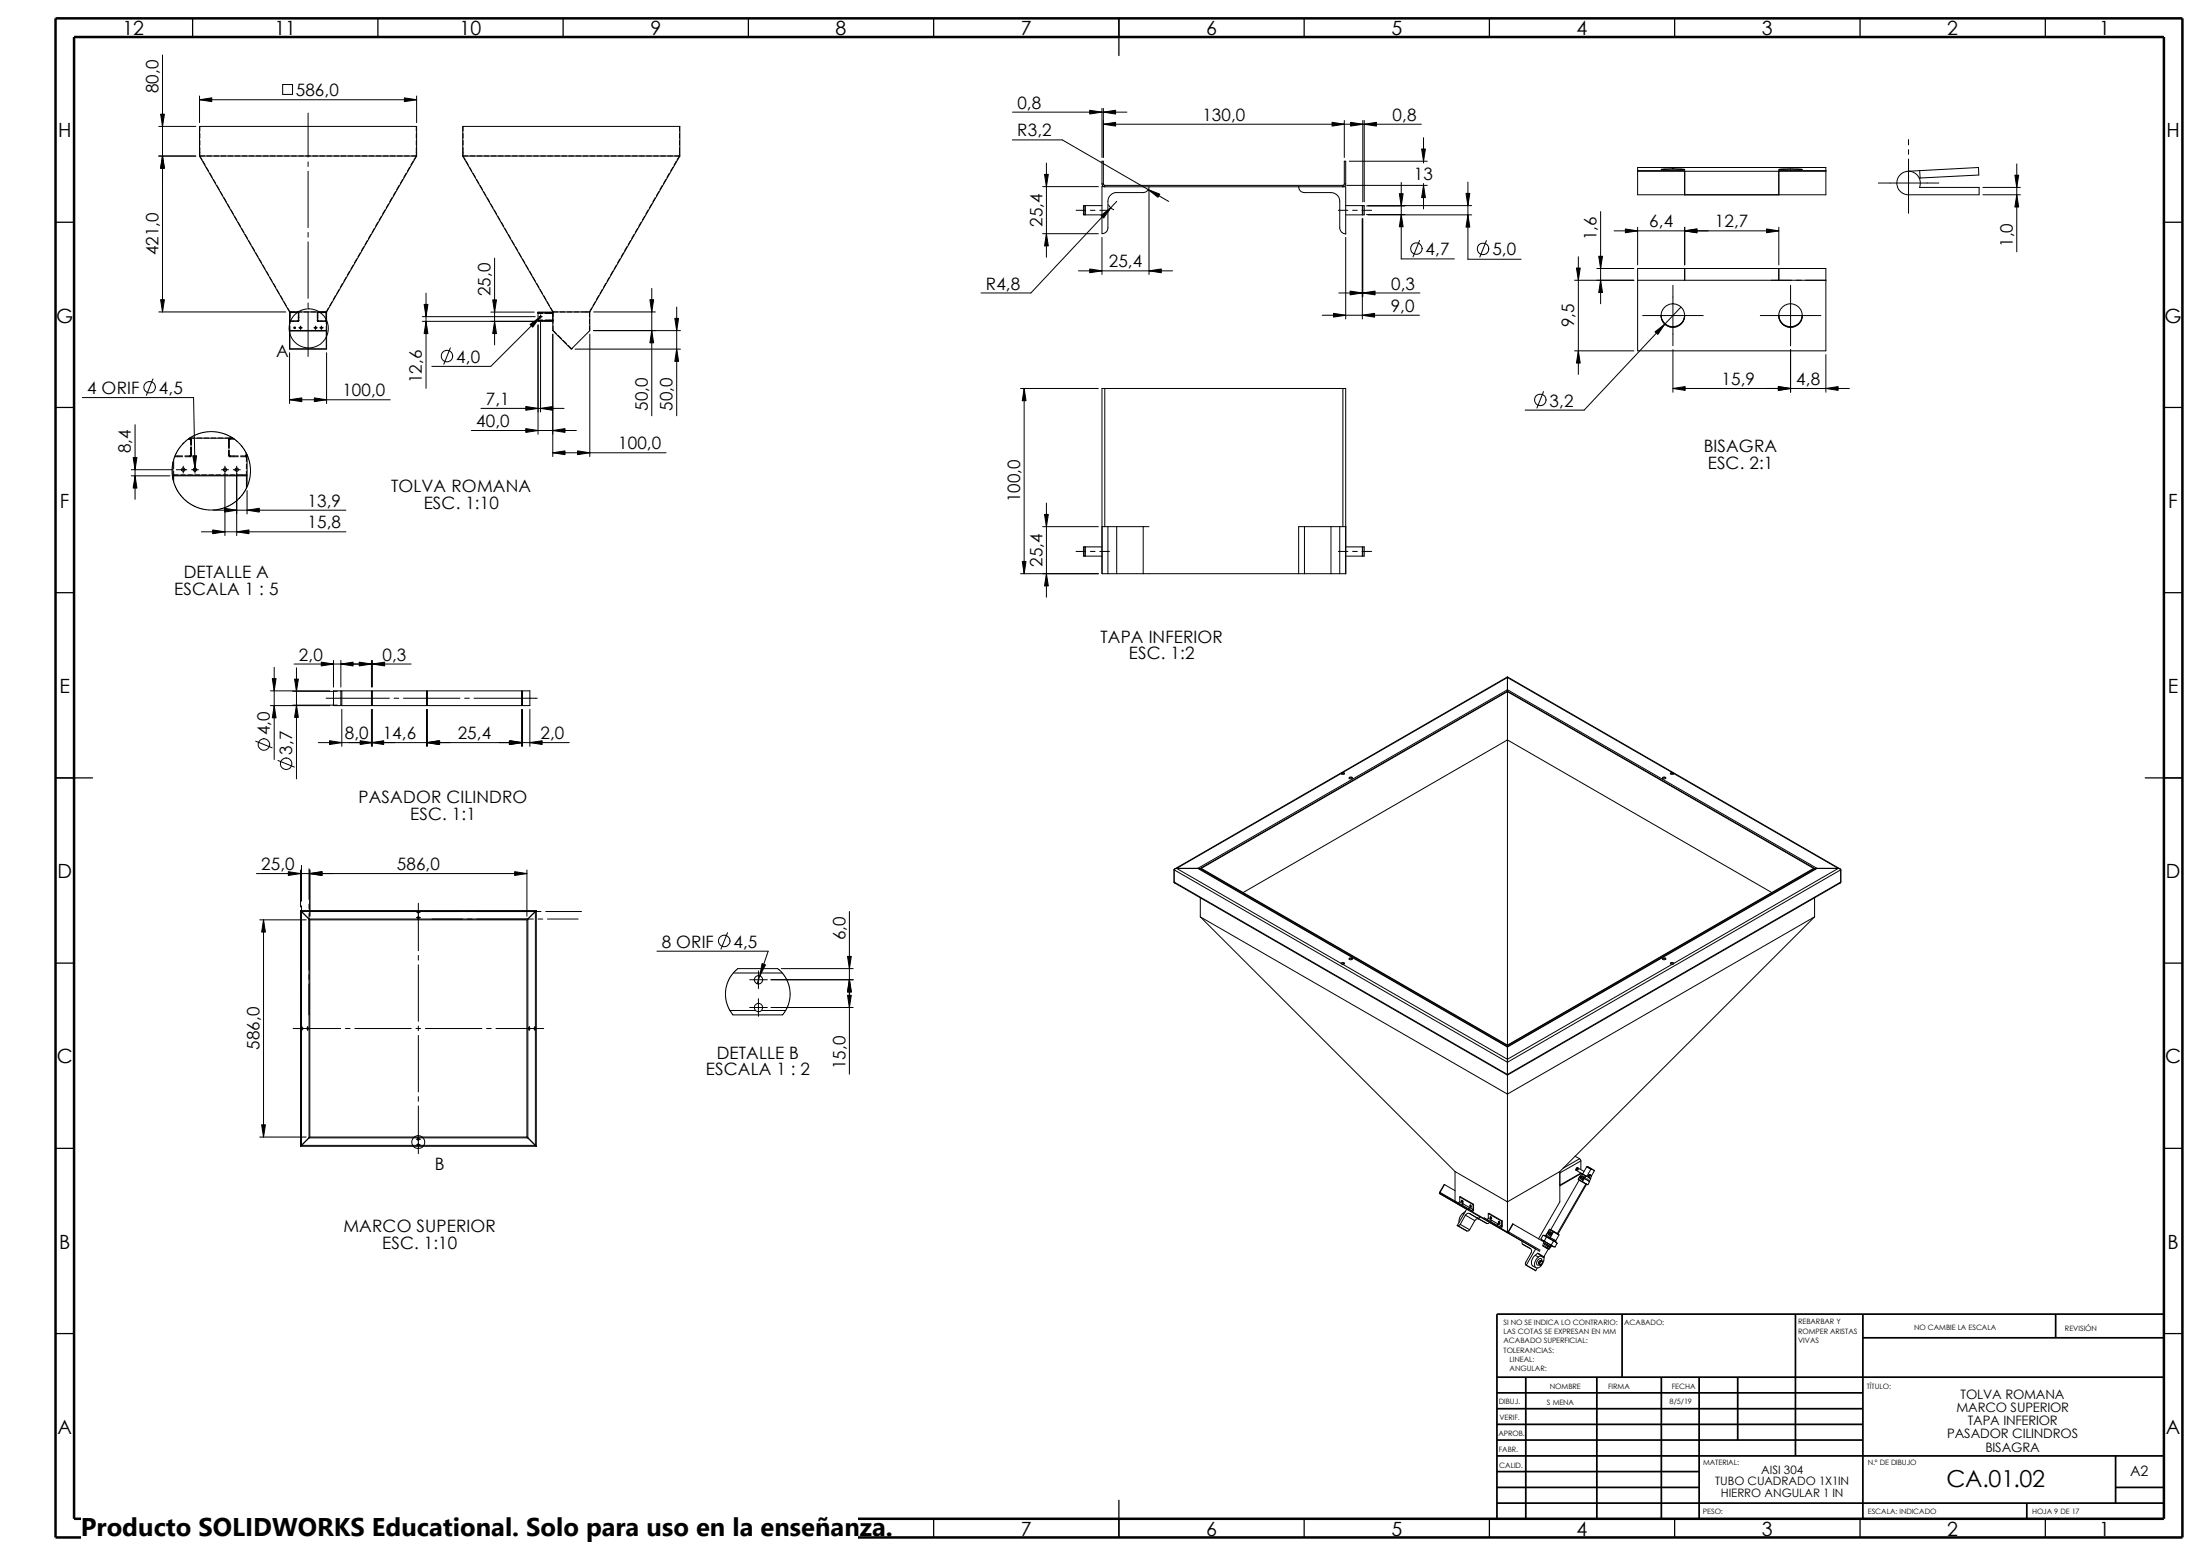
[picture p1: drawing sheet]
<svg xmlns="http://www.w3.org/2000/svg" width="594mm" height="420mm" viewBox="0 0 594 420" stroke-linecap="round" stroke-linejoin="round" font-family="sans-serif">
<g fill="none" stroke="#000" stroke-width=".34">
<path d="M52 5v5M102 5v5M152 5v5M202 5v5M252 5v5M302 5v10M352 5v5M402 5v5M452 5v5M502 5v5M552 5v5M15 60h5"/>
<path d="M584 60h5M15 110h5M584 110h5M15 160h5M584 160h5M15 210h10M579 210h10M15 260h5M584 260h5M15 310h5M584 310h5M15 360h5"/>
<path d="M584 360h5M52 410v5M102 410v5M152 410v5M202 410v5M252 410v5M302 405v10M352 410v5M402 410v5M452 410v5M502 410v5M552 410v5"/>
</g>
<g fill="none" stroke="#000" stroke-width=".47">
<path d="M437.8 354.7v17M484.5 354.7v38.3M502.8 354.7v55.3M554.8 354.7v6.4M584 354.7h-180v55.3M404 376h98.8M404 371.7h180M411.8 371.7v38.3M431 371.7v38.3M448.4 371.7v38.3M458.6 371.7v38.3M469 371.7v17"/>
<path d="M502.8 361.1h81.2M404 393h180M404 397.2h54.6M404 380.2h98.8M404 384.5h98.8M404 388.7h98.8M570.9 393v12.7M404 401.5h54.6M404 405.7h180M547 405.7v4.3M570.9 401.5h13.1"/>
</g>
<path d="M15 5h574v410h-574zM20 10h564v400h-564z" fill="none" stroke="#000" stroke-width=".68" stroke-linecap="butt"/>
<g fill="none" stroke="#000" stroke-width=".27">
<path d="M43.9 14.9v69.3M42.8 34.1h10M53.8 25.9v7.2M53.8 26.9h58.6M53.9 39.8v2.3l.6 1M53.9 34.1v1.3M53.9 36v1.3M53.9 37.9v1.3M76.3 22.8h2.7v2.7h-2.7zM83.1 30.5v11.9M112.4 39.8v2.3l-.7 1M112.4 34.1v1.3"/>
<path d="M112.4 36v1.3M112.4 37.9v1.3M112.4 25.9v7.2M125 39.8l-.1 2.3 .7 1M125 34.1v1.3M125 36v1.3M125 37.9v1.3M183.4 39.8v2.3l-.6 1M183.4 34.1v1.3M183.4 36v1.3M183.4 37.9v1.3M273.2 37.8h13.5l28.7 16.6"/>
<path d="M273.3 30.3h30.8M297.4 29.3v13.2M297.8 29.3v13.2M297.8 33.5h85.8M362.8 32.5v10M367.8 32.5v22M368.2 32.5v22M384.2 37.2v6.8M515.1 37.7v1.4M42.8 42.1h10M53.8 42.1h58.6M53.8 42.1v-8h58.6v8"/>
<path d="M53.8 42.1l24.3 42.1M54.7 43.5l.7 1.1M55.7 45.1l.6 1.1M56.6 46.8l.7 1.1M57.6 48.4l.6 1.1M58.5 50.1l.7 1.1M59.5 51.7l.6 1.1M60.5 53.4l.6 1.1M61.4 55l.6 1.1M62.4 56.7l.6 1.1M63.3 58.3l.6 1.1M64.3 60l.6 1.1"/>
<path d="M83.1 43.7v1.3M83.1 46.2v15.3M102 60l-.7 1.1M103 58.3l-.7 1.1M103.9 56.7l-.6 1.1M104.9 55l-.7 1.1M105.8 53.4l-.6 1.1M106.8 51.7l-.7 1.1M107.7 50.1l-.6 1.1M108.7 48.4l-.7 1.1M109.6 46.8l-.6 1.1M110.6 45.1l-.7 1.1"/>
<path d="M111.5 43.5l-.6 1.1M112.4 42.1l-24.3 42.1M124.9 42.1h58.6M124.9 42.1l24.3 42.1M124.9 42.1v-8h58.6v8M125.8 43.5l.6 1.1M126.7 45.1l.6 1.1M127.7 46.8l.6 1.1M128.6 48.4l.6 1.1M129.6 50.1l.6 1.1M130.5 51.7l.6 1.1M131.5 53.4l.6 1.1"/>
<path d="M132.4 55l.7 1.1M133.4 56.7l.6 1.1M134.3 58.3l.7 1.1M135.3 60l.6 1.1M173 60l-.6 1.1M174 58.3l-.6 1.1M174.9 56.7l-.6 1.1M175.9 55l-.6 1.1M176.8 53.4l-.6 1.1M177.8 51.7l-.6 1.1M178.7 50.1l-.6 1.1M179.7 48.4l-.6 1.1"/>
<path d="M180.6 46.8l-.6 1.1M181.6 45.1l-.6 1.1M182.5 43.5l-.6 1.1M183.5 42.1l-24.3 42.1M281.4 50.4h15M282.4 44v25.4M290.4 56.8h2.6M292.4 55.5h.4v2.5h-.4zM292.8 57.9h.1M292.8 55.6h.1M294.3 56.8h1.2M296.8 56.8h2.6"/>
<path d="M297.4 49.7l.1 .4 .7 .3M297.4 55.5h-4.5v2.5h4.5M297.4 49.7v-6.2h.4v6.2M297.4 49.7h.4M297.8 49.7l.4 .3M298 50.4h-.6v12.7a1.59 1.59 0 0 0 1.6-1.6v-7.1a2.36 2.36 0 0 1 2.4-2.4h7.1a1.59 1.59 0 0 0 1.6-1.6M298.2 50v.4M298.2 50.4h65v12.7M298.2 50h64.2M299.2 55.3l.5 .7 .9 .6M301.4 54.4l-23.2 24.7h-13.4M310.1 51.4v22.7"/>
<path d="M350.5 50.4a1.59 1.59 0 0 0 1.5 1.6h7.2a2.36 2.36 0 0 1 2.4 2.4v7.1a1.59 1.59 0 0 0 1.6 1.6M361.2 56.8h2.6M362.8 49.7l-.4 .3M362.8 49.7v-6.2h.4v6.2M362.8 49.7h.4M363.2 49.7a.8 .8 0 0 1-.8 .7v-.4M363.2 55.5h4.5v2.5h-4.5M363.4 50h21.8M364.2 43.5h21M365 56.8h1.3M367.6 56.8h2.6M367.7 57.9h.1"/>
<path d="M367.7 55.6h.1M367.7 59v27.1M367.8 55.5h.4v2.5h-.4zM367.8 59v21.1M368.8 57.9h10.4M368.8 55.6h10.4M369.2 58h28M369.2 55.5h28M378.2 49.2v20.7h14.3M384.2 49.5v6.9M396.2 49.1v20.9h14.3M432 57.1v24.9"/>
<path d="M442 46.1h12.7v6.5M442 46.2v6.4h50.8v-6.4M442 46.2v-1h50.8v1M442 46.2h50.8M448.3 45.7l2.5-.1 3.9 .1-1.4 .2zM480.1 45.7l2.6-.1 3.7 .1-1.5 .2zM492.8 46.1h-12.7v6.5M506.9 49.4h16.3M512.5 47.5a3.2 3.2 0 0 1 4.1-.9 3.2 3.2 0 0 1 1.4 4h16.1v2h-19a3.2 3.2 0 0 1-2.9-1.8 3.2 3.2 0 0 1 .3-3.3zM514.9 46.2l19.1-1v2l-15.8 .8M515.1 40.4v1.3M515.1 42.9v14.7"/>
<path d="M518.1 46.1l.1 1.9M518.2 48l-.3 .1M535.1 50.6h10.2M535.1 52.6h10.2M544.3 44.2v23.8M65.2 61.6l.6 1.1M66.2 63.3l.6 1.1M67.1 64.9l.6 1.1M68.1 66.6l.6 1.1M69 68.2l.6 1.1M70 69.9l.6 1.1M70.9 71.5l.6 1.1"/>
<path d="M71.9 73.2l.6 1.1M72.8 74.8l.6 1.1M73.8 76.5l.6 1.1M74.7 78.1l.7 1.1M75.7 79.8l.6 1.1M83.1 62.7v1.3M83.1 65.3v15.2M90.6 79.8l-.7 1.1M91.5 78.1l-.6 1.1M92.5 76.5l-.7 1.1M93.4 74.8l-.6 1.1M94.4 73.2l-.7 1.1"/>
<path d="M95.3 71.5l-.6 1.1M96.3 69.9l-.7 1.1M97.2 68.2l-.6 1.1M98.2 66.6l-.7 1.1M99.1 64.9l-.6 1.1M100.1 63.3l-.7 1.1M101 61.6l-.6 1.1M115 79.1v25.7M133.5 69.7v23.4M136.2 61.6l.7 1.1M137.2 63.3l.6 1.1M138.1 64.9l.7 1.1"/>
<path d="M139.1 66.6l.6 1.1M140 68.2l.7 1.1M141 69.9l.6 1.1M141.9 71.5l.7 1.1M142.9 73.2l.7 1.1M143.8 74.8l.7 1.1M144.8 76.5l.7 1.1M145.8 78.1l.6 1.1M146.7 79.8l.7 1.1M161.6 79.8l-.6 1.1M162.6 78.1l-.7 1.1M163.5 76.5l-.6 1.1"/>
<path d="M164.5 74.8l-.7 1.1M165.4 73.2l-.6 1.1M166.4 71.5l-.7 1.1M167.3 69.9l-.6 1.1M168.3 68.2l-.7 1.1M169.2 66.6l-.6 1.1M170.2 64.9l-.7 1.1M171.1 63.3l-.6 1.1M172.1 61.6l-.7 1.1M175.9 77.9v34.3M281.4 63.1h15M291 73.1h25.4"/>
<path d="M297.4 64.1v10M361.3 79.1h21.9M363.2 64.1v22M363.2 63.1h.1M383.1 64.9l-1.8 4.4M401.2 64.9l-1.8 4.5M424.9 75.7h16M426 69.3v31.8M431 72.5h9.9M435.6 62.3h44.5M442 75.7v-3.2h50.8v3.2M442 75.7h50.8"/>
<path d="M442 75.7v19h50.8v-19M442 61.3v10.2M451.5 77v16.3M454.7 72.5v3.2M454.7 61.3v10.2M480.1 72.5v3.2M480.1 61.3v10.2M483.2 77v16.3M42.8 84.2h34.3M76.6 81.4l.7 1.2M77.6 83.1l.6 1.1v3.2M78.1 84.2h10"/>
<path d="M78.1 84.4h2.5v2.3h-2.3M78.1 84.2v10h10v-10M78.1 86.6l.1 .1M78.1 95.2v13.7M78.1 85.3h.2M78.1 85.7h.2M78.1 89.2h10M78.2 88.1v6h9.9v-6M78.2 89.2h1.3M78.2 86.7h.1M78.2 89.3h9.9M78.3 86.6h2.2"/>
<path d="M80.1 89.2h1.3M80.5 84.4h-2.2M80.5 86.6h.1M80.5 84.4h.1M80.5 84.4v2.2M80.5 85.3h.1M80.5 85.7h.1M80.6 88.5h1M81.1 88v.9M82 89.2h1.3M83.1 81.8v1.3M83.1 84.3v11.9"/>
<path d="M83.9 89.2h1.3M84.7 88.5h.9M85.2 88v.9M85.6 85.3h.2M85.6 85.7h.2M85.7 84.3v.1M85.7 86.6h.1M85.7 84.3h2.4M85.8 84.4h2.2v2.2h-2.2zM85.8 86.7h.1M85.8 84.2l-.2 .2v2.1l.3 .2h2.1l.1-.1M85.9 89.2h2.2"/>
<path d="M86.3 88.5h.9M86.7 88v.9M88 86.6h.1M88 86.7h.1M88 84.2l.1 .2M88 85.3h.1M88 85.7h.1M88.1 86.1v1.3M88.1 95.2v13.7M88.6 83.1l-.5 1.1v1.3M114 86.7h30.2M114 85.5h30.4"/>
<path d="M121.5 93.9l-1.7 4.4M132.5 84.2h11.7M145.2 86.5v.2h4M145.2 84.5h4M145.2 86.5h4M145.2 86.6h1.3M145.2 84.4h1.3M145.2 84.5v2M145.2 87.7v29.5M145.5 85.5h.8M145.9 85v.9M145.9 86.9v24.3"/>
<path d="M146 85.3l-13.5 13.6h-16M147.1 86.6h2.1M147.1 84.4h2.1M147.7 81.4l.6 1.2M148.6 83.1l.7 1.1v1.3M149.2 84.2h-4v.3M149.2 84.2h10M149.2 84.2v5l5 5 5-5v-5M149.2 90.2v33M149.3 87.9v1.3l.9 .9M149.3 86v1.3M150.6 90.5l.9 .9"/>
<path d="M151.9 91.9l1 .9M153.3 93.2l.9 .9M154.2 94.1h.1M155.2 94.2h28.4M159.1 86.1v1.3M159.1 88.1v1.2M159.1 88.7h.1M159.1 88.3h.1M159.2 90.2v33M159.7 83.1l-.6 1.1v1.3M160.2 84.2h16.7M160.2 89.2h23.4"/>
<path d="M182.6 82.9v29.3M356.8 85.1h26.3M424.9 94.7h16M443.3 85.2h16.4M448.3 85.1a3.2 3.2 0 0 0 3.2 3.2 3.2 3.2 0 0 0 3.2-3.2M448.3 85.1a3.2 3.2 0 0 0 3.2 3.1 3.2 3.2 0 0 0 3.2-3.1M451.5 94.4v11.5M453.6 82.9l-26.1 27.8h-15.9M475.1 85.2h16.3M480.1 85.1a3.2 3.2 0 0 0 3.1 3.2 3.2 3.2 0 0 0 3.2-3.2M480.1 85.1a3.2 3.2 0 0 0 3.1 3.1 3.2 3.2 0 0 0 3.2-3.1M483.2 94.4v11.5"/>
<path d="M492.8 95.7v10.2M22.2 107.3h30l.4 19M36.4 114.6v20.2M41.3 102.3l-1.8 4.4M50.8 118.5l.6 .2M51.2 118.3h11.7M51.3 118.2h1.2M51.3 118.3l.3 .3 .1 1.5M51.4 118.6v1.5M53.2 118.2h1.2M55.1 118.2h1.2M57 118.2h1.3"/>
<path d="M58.9 118.2h1.3M60.8 118.2h2M62.1 118.3l-.4 .4v2.2M63.2 118.5l-1.3 .1v2.3M78.1 107.9h27.2M127.2 116.2h28.3M129.8 110.2h22.4M275.4 104.9h21M276.4 104.9v50M298.2 104.9h-.8v50h1.6M298.2 104.9v37.3M298.2 104.9h64.2"/>
<path d="M362.4 104.9h.8v50M362.4 104.9v37.3M416.6 105.7l-1.8 4.5M451.5 104.9h47.6M35.4 128.4h10.4M35.4 126.8h11.2M46.7 128.3h20M46.7 124.8v4.5M46.9 124.2v2.3M46.9 127.2v2.8M46.9 128.2h1.2M46.9 128.4h19.6"/>
<path d="M47.2 123.3h2.1M47.2 123.1h2.1M47.6 126.8h2.8M48.8 128.2h1.2M49.4 125.8v1.9M50.7 128.2h1.2M51.3 123l-1.4 .1M51.3 123h.1M51.4 120.7l-.1 2.3M51.4 122.9h.1M51.4 120.4h.3M51.4 121.2h.3"/>
<path d="M51.7 120.7l-.1 2.4-.2 .2h-1.5M51.7 126.8h1.9M52.6 128.2h1.2M52.6 125.8v1.9M54.5 128.2h1.3M56.4 128.2h1.3M57.5 137.7h35.8M58.3 128.2h1.3M59.8 126.8h1.9M60.2 128.2h1.3M60.7 125.8v18.8M61.7 121.5v1.4l.3 .4h2.3"/>
<path d="M61.7 120.4h.2M61.7 121.2h.2M61.9 121.5v1.3l.2 .3h2.2M62 123h.1M62.1 128.2h1.3M62.9 126.8h2M63.9 125.8v18.8M64 128.2h2.5M66.3 123h.1M66.4 122.3v.7M66.4 122.9l-.1 .2h-1.4M66.5 122.4v2.2"/>
<path d="M66.5 125.3v1.2M66.5 127.2v4.6M66.7 122.9l-.3 .4h-1.5M66.7 122.8v8.6M66.7 132.4v6.3M149.2 122.2h30.5M282.4 135.8v25.4M54.4 143.6h38.9M275.4 154.9h21M281.4 142.2h15M290.4 148.8h2.6M292.4 147.6h.4v2.5h-.4z"/>
<path d="M292.8 150h.1M292.8 147.7h.1M294.3 148.8h1.2M296.8 148.8h2.6M297.4 147.6h-4.5v2.5h4.5M297.4 142.2h1.6M299 142.2h2.4M299 154.9h2.4M299 142.2v12.7M301.4 154.9h7.1M301.4 142.2h7.1M301.4 142.2v12.7"/>
<path d="M308.5 142.2h1.6M308.5 154.9h42M308.5 142.2v12.7M350.5 154.9h1.5M352 142.2h-1.5v12.7M352 154.9h7.2M352 142.2h7.2M352 142.2v12.7M359.2 154.9h2.4M359.2 142.2h2.4M359.2 142.2v12.7M361.2 148.8h2.6"/>
<path d="M361.6 142.2h1.6M361.6 154.9h1.6M361.6 142.2v12.7M363.2 147.6h4.5v2.5h-4.5M363.2 154.9h.1M363.2 142.2h.1M365 148.8h1.3M367.6 148.8h2.6M367.7 150h.1M367.7 147.7h.1M367.8 147.6h.4v2.5h-.4zM79.4 179.2h31.6"/>
<path d="M90 178.3v7.2M92 178.3v7.2M100.2 178.3v7.2M100.5 178.3v7.2M73 186.5h16M73 190.5h16M74 180.1v24.9M79 186.6h12M79 190.3h12M80 180.3v29.9M88 188.5h17.1M90 186.5h2v4h-2z"/>
<path d="M92 186.6h.2M92 190.3h.2M92.2 186.5h8v4h-8zM92.2 191.5v10M100.2 186.6h.3M100.2 190.3h.3M100.2 191.5v10M100.5 186.5h14.6v4h-14.6zM100.5 191.5v10M106.3 188.5h1.3M108.9 188.5h15.2M115.1 186.6h.3"/>
<path d="M115.1 190.3h.3M115.1 191.5v10M115.4 186.5h25.4v4h-25.4zM115.4 191.5v10M125.4 188.5h1.3M127.9 188.5h17.1M140.8 186.6h.2M140.8 190.3h.2M140.8 191.5v10M141 186.5h2v4h-2zM141 191.5v10M143 191.5v10"/>
<path d="M406.8 182.7v.2M406.8 186.2v.4M406.8 182.7l-89.7 51.8M406.8 182.7l89.8 51.8M406.8 182.9v3.3M406.8 186.7v95.4M406.8 186.7l-82.6 47.7 82.6 47.7M406.8 186.7l82.7 47.7-82.7 47.7M406.8 186.6l82.9 47.8M406.8 186.6l-82.9 47.8M406.8 182.9l-44.4 25.6M406.8 186.2l-83.5 48.2"/>
<path d="M406.8 186.2l83.6 48.2M406.8 182.9l44.4 25.6M69 200.1l4.4 1.7M75 205.3l4.5 1.8M85.9 200.4h67.7M361.9 208.8l-44.4 25.6M362.4 208.5l.4 .1a.42 .42 0 0 1-.3 .5 .42 .42 0 0 1-.6-.3M362.4 208.5l-.5 .3M362.4 208.7l-.4 .2M362.4 208.7l.4 .2M364.1 209.9a.48 .48 0 0 1 .5-.2 .48 .48 0 0 1 .4 .4 .48 .48 0 0 1-.5 .2 .48 .48 0 0 1-.4-.4zM364.1 210.1l.3-.2 .6 .2"/>
<path d="M448.7 210.1l.2-.2 .6 .2M448.8 209.8l.7 .1a.43 .43 0 0 1-.4 .3 .43 .43 0 0 1-.4-.3zM451.2 208.5l-.4 .2a.5 .5 0 0 0 .9 .1M451.2 208.5l.5 .3M451.2 208.7l.5 .2zM451.2 208.7l-.4 .2M451.7 208.8l44.4 25.6M69.2 235.8h73M81.1 234.8v10M81.4 233.6v9.6M83.4 234.5v8.3M83.6 234.8v12.5"/>
<path d="M142.2 234.8v12.5M316.9 238.1l.2 .3 89.7 51.8M316.9 234.8v3.3M316.9 234.8l89.9 51.9M316.9 238.1l89.9 51.9M317.5 234.4l-.6 .4M317.5 234.4h5.8M317.5 234.4l44.4 25.7M323.3 234.4l.5 .1 83 48M323.3 234.4l83.5 48.2M323.9 234.4v.2M323.9 234.4l82.9 47.8"/>
<path d="M489.7 234.4l-82.9 47.8M489.7 234.4v.2M490.4 234.4l-.5 .1-83.1 48M490.4 234.4h5.7M490.4 234.4l-83.6 48.2M496.1 234.4l.5 .1 .2 .3M496.1 234.4l.7 .4M496.1 234.4l-44.4 25.7M496.8 238.1l-.2 .3-89.8 51.8M496.8 234.8v3.3M496.8 234.8l-90 51.9M496.8 238.1l-90 51.9"/>
<path d="M70.1 248.3h12.5M71.1 248.3v58.6M81.1 245.8l.3 .2M81.1 245.8h63.6M81.1 245.8v63.6M81.4 246h31.3M81.4 246l2 2.1M81.4 244.5v1.3M81.4 246v31.5M83.4 248.1l.2 .2M83.4 248.1h60.5M83.4 244.1v1.2"/>
<path d="M83.4 246.6v60.5M83.6 248.3h58.6M83.6 248.3v58.6M112.4 247.7h1M112.4 246.2h1M112.7 246a.23 .23 0 0 0 0 .4 .23 .23 0 0 0 .4 0 .23 .23 0 0 0 0-.4M112.7 246h.4M112.9 243.8v12.8M112.9 257.9v1.3M113.1 246h31.4M142.2 248.3v58.6M142.5 248.1l-.3 .2"/>
<path d="M142.5 248.1v59M144.5 246v31.5M144.5 246l-2 2.1M144.7 245.8l-.2 .2M144.7 245.8v63.6M144.7 246h1.3M145.2 248.1h1.3M147.3 246h9.6M147.7 248.1h8.3M177.3 256.8h30l-3 8.7M196.3 251.8l-1.7 4.4M229.2 246v43.9"/>
<path d="M323.9 242.3v5.2M323.9 247.5l82.9 47.8 82.9-47.8M323.9 247.5l68.8 68.7M335.5 240.9l71.3-41.2 71.4 41.2M364.1 258.7a.48 .48 0 0 1 .5-.2 .48 .48 0 0 1 .4 .4 .48 .48 0 0 1-.5 .2 .48 .48 0 0 1-.4-.4zM364.1 258.9l.4-.2 .5 .2M448.7 258.9l.4-.2 .4 .2M448.8 258.6l.7 .1a.39 .39 0 0 1-.4 .4 .39 .39 0 0 1-.3-.5zM489.7 242.3v5.2M489.7 247.5l-68.7 68.7M79.1 277.6h12.8M81.4 277.5v.2"/>
<path d="M81.4 277.5a.22 .22 0 0 1 .3-.1 .22 .22 0 0 1 0 .4 .22 .22 0 0 1-.3-.1M81.4 277.7v31.5M81.5 277.1v1M83 277.1v1M93.2 277.6h1.3M95.8 277.6h15.2M112.3 277.6h1.2M112.9 260.4v15.3M112.9 276.9v1.3M112.9 279.5v15.2M114.8 277.6h15.2M131.3 277.6h1.3"/>
<path d="M133.9 277.6h12.8M142.8 277.1v1M144.3 277.1v1M144.5 277.5v.2M144.5 277.5a.22 .22 0 0 0-.3-.1 .22 .22 0 0 0 0 .4 .22 .22 0 0 0 .3-.1M144.5 277.7v31.5M197 272.8h6.9M197.9 262.6h13.2M198.2 262.3l.9-.8h10.8l.3 .2 1.5 1.7 .8 1.3 .5 1.6 .2 1.5v1.6l-.3 1.4-.7 1.7-.9 1.4h-13.5l-1-1.4-.7-1.8-.3-1.7v-1.4l.2-1.4 .6-1.7zM202.3 264.5h4.8M202.3 271.9h4.8M203.9 272.8a1.14 1.14 0 0 1 0-1.6 1.14 1.14 0 0 1 1.6 0 1.14 1.14 0 0 1 0 1.6"/>
<path d="M203.9 272.8a1.23 1.23 0 0 0 1.6 0M204.7 262.1v4.7M204.7 269.6v4.7M205.5 272.8h6.5M208.1 264.5h22.2M208.1 271.9h22.2M210.9 261.5h19.4M361.9 260.1l.5 .2M361.9 260.1a.49 .49 0 0 1 .5-.3 .49 .49 0 0 1 .4 .3l-.4 .2M362 260.1l.3-.1 .5 .1M362.4 260.3l44.4 25.6M450.8 260.1l.3-.1 .6 .1"/>
<path d="M451.2 260.3l-44.4 25.6M451.7 260.1l-.5 .2M451.7 260.1a.41 .41 0 0 0-.5-.3 .41 .41 0 0 0-.3 .4l.3 .1M112.9 296v1.3M112.9 298.5v12.9M406.8 285.9v.8M406.8 290v.2M406.8 282.5v.1M406.8 282.2v.3M406.8 282.6v3.3M406.8 286.7v3.3M406.8 290.2v42.3"/>
<path d="M70.1 306.9h12.5M81.1 309.4h63.6M81.4 309.2l-.3 .2M81.4 309.2h31.3M83.4 307.1l-2 2.1M83.4 307.1h59.1M83.6 306.9l-.2 .2M83.6 306.9h58.6M112.4 307.5h1M112.4 309h1M112.7 309.2a.23 .23 0 0 1 0-.4 .23 .23 0 0 1 .4 0 .23 .23 0 0 1 0 .4M112.7 309.2h.4"/>
<path d="M113.1 309.2h31.4M142.2 306.9l.3 .2M142.5 307.1l2 2.1M144.5 309.2l.2 .2M389.8 319.7l-1.2 2.2M389.8 319.7l-1.3 2.1M389.8 319.7l2.9 1.7M392.7 316.2l14.1 8.2 14.2-8.2M392.7 316.2v8.2M421 319.9l5.6-3.2v.2l-5.6 3.2M421 316.2v8.2l-5.8 10M425.1 312.1l1.2 .7"/>
<path d="M425.4 315.9l1.7 1M425.6 315.3h.2M425.6 315.3l-.3 .4 .1 .2M425.6 315.3l-.2 .5M425.6 315.6h.3M425.6 315.5l.3 .3M425.7 315.3h-.1M425.7 315.5v.3M425.8 315.3a.42 .42 0 0 0-.4 .2 .42 .42 0 0 0 0 .4M425.8 315.3a.44 .44 0 0 0-.4 .6M425.8 315.3l1.7 .9M425.9 315.5l-.3 .3"/>
<path d="M426 318.3l1 .6M426.2 318.6l1.8 1M426.2 318.6l-7.7 13.3M426.3 312.8l.3 .6M426.3 312.8l-4.4 2.5M426.3 318.5l-.1 .1M426.4 317.4l-.5 .9M426.6 317.6l.1 .1M426.6 313.4l-5.6 3.2M426.6 313.4v2.3M426.7 317.7l.5 .4M426.7 317.7a.34 .34 0 0 1 .5-.2 .34 .34 0 0 1 0 .6"/>
<path d="M426.7 317.7a.33 .33 0 0 0 0 .5 .33 .33 0 0 0 .5-.1M426.9 316.8l1 .5M426.9 316.8h.1M426.9 316.8l-.9 1.5M426.9 316.8l.2 .1M427 318.9h.1M427 317.9v.4M427.1 318.9l1.4 .9 .5-.9M427.1 316.9l1.1 .6M427.7 318.1l1.2 .8M427.7 318.1l.4 .3M427.9 317.3l-.9 1.6"/>
<path d="M427.9 317.3v.1M427.9 317.4l.1 .1M427.9 319.5l.1 .1M427.9 317.4l-.8 1.5M428 319.6l.2 .1M428 319.6l-7.7 13.4M428 317.5l-.3 .6M428 317.5h.2M428.1 319.6l.1 .1M428.2 319.7l-7.7 13.3M428.2 318.1l.4 .3M428.2 315l1.1 .6"/>
<path d="M428.2 315l-1.1 1.9M428.4 314.9l1.2 .7M428.4 314.9l1.8 1M428.4 314.9l-.2 .1M428.5 318.6l.4 .3M428.7 317.8l.3 .2M429 317.1l-.4 .6M429.1 317.1a.45 .45 0 0 0-.4 .2 .45 .45 0 0 0 0 .5M429.1 317.4l.2-.1a.38 .38 0 0 1 .1 .5 .38 .38 0 0 1-.5 .1zM429.1 317.1a.44 .44 0 0 0-.4 .3 .44 .44 0 0 0 0 .4M429.1 317.1h.1M429.1 318.1l.2 .1z"/>
<path d="M429.1 317.1a.49 .49 0 0 0-.4 .7M429.1 317.1l.3 .2M429.3 318.2l-.4 .7M429.3 315.6l-1.1 1.9M429.6 315.6h-.3M429.6 315.6l.6 .3M430.2 315.9l-.7 1.6M388.5 321.8l.1 .4M388.5 321.8l.1 .1M388.6 322.2l25.8 14.9M388.6 321.9l.1 .2M388.6 321.9l4.1 2.3"/>
<path d="M388.7 322.1l-.1 .1M388.7 322.1l18.1 10.5M392.8 324.4l.1-.1 4.4 2.5 .3-.3a.35 .35 0 0 1 0 .4 .35 .35 0 0 1-.3 .2M393.3 330.8h.1M393.3 330.8l2.5 1.4M394 323.1l3.6 2.1M394 323.1l3.7 2M394 323.1v1.3l.8 .5M394 324.4l-.3 .3M394.1 330.5l-.5 .3h-.3M394.1 330.5l2.5 1.4M394.5 324a.33 .33 0 0 1 .3 .2 .33 .33 0 0 1-.1 .4l-.2-.2z"/>
<path d="M394.5 324l.3 .5M394.8 327.5a2.63 2.63 0 0 0-1 2.4M394.8 327.5l.3 .2M394.8 325l-.3 .2M394.8 325l1.9 1M395.4 327l-.6 .5M395.5 328a.87 .87 0 0 1 1.1-.4l2.6 1.5M395.5 328l-1.4 2.5M395.5 328l2.5 1.5M395.8 326.4l-2.5 4.4M395.8 332.2h.1M396.5 326.3l-.1 .2"/>
<path d="M396.6 326l-.2 .3zM396.6 331.9l-.2 .3h-.6M396.7 325.3h.1a.28 .28 0 0 1 .3 .2 .28 .28 0 0 1-.2 .3zM396.7 326l.9 .5M396.7 326h.1M396.8 325.3l.3 .5M397.6 326.5h.1M397.6 325.2v1.3M397.7 325.1l-.1 1.4M397.7 325.1l-.1 .1M398 329.5l-1.4 2.4M399.2 329.1a.87 .87 0 0 0-1.2 .4"/>
<path d="M399.2 329.1l2 1.1M399.4 328.5l-.3 .3h-.4l2.5 1.4M400.5 328.9l.1-.2 4.4 2.6 .2-.3a.29 .29 0 0 1 .2 .3 .29 .29 0 0 1-.4 .2M401.7 327.6v1.2l.9 .6M401.7 327.6l3.6 2.1M401.7 327.6l.1-.1 3.6 2.1M401.7 328.9l-.3 .3M402 329.9l-.4 .3h-.4M402.3 328.4l.2 .5-.1-.4M402.4 328.5l-.1 .2M402.5 329.4l-.2 .3zM402.6 329.4l2.7 1.5"/>
<path d="M404.2 330.8l-.1 .2M404.2 330.5l.2-.1-.3 .4zM404.5 329.7l.3 .5M404.6 329.8l-.1 .1M404.7 329.8v.4M405.3 330.9v.1M405.3 329.7v1.2M405.4 329.6v1.2l-.1 .1M405.4 329.6l-.1 .1M407 332.5l-.2 .1M407 332.5h.1M407.1 332.5l-.4 .2 .1-.1"/>
<path d="M407.1 332.5l8.5 4.9M408.3 330.4l8.3 4.8M408.3 330.4l-1.2 2.1M408.3 330.4l-1.3 2.1M410.9 335l-.1 .6 .2 .3 2 1.1a.85 .85 0 0 1 .2 1.2l-1.5 2.6-.1 .4 .3 .3M414.3 338.8a2.04 2.04 0 0 0-.7 2.9l.9 .5M414.3 338.8l.9 .5M414.4 337.1l-2.5 4.4M414.4 337.1l1.1 .6M415 338.3l1 .6M415 338.3l.8 .5M415 338.3l-.7 .5"/>
<path d="M415.5 337.6v.1M415.8 339l.7 .4 .1-.1M415.8 339h.3l.5 .3M415.8 338.8l-.6 .5M415.8 338.8l.2 .1M415.9 334.4l.4 .4zM416 338.9l-.2 .1M416.3 336l1.2 .7M416.3 334.8l.5 .1M416.3 334.8l1.4 .8M416.3 336.3l1 .6M416.4 333.5h.5"/>
<path d="M416.4 333.5h.4M416.4 333.5l-.5 .8M416.5 335.7l1.2 .7-.2 .3M416.6 335.4l1.8 1M416.6 335.5l1.6 1M416.6 339.3a2.79 2.79 0 0 1-1.5 2.9 .91 .91 0 0 1-.9-.4 .91 .91 0 0 1 0-1l.5-1 .5-.5M416.6 335v.2M416.8 333.5l.2 .1zM416.8 334.9l.9 .7M416.9 333.5l1.4 .9M416.9 333.5l.4 .5M417 333.6l.4 .2"/>
<path d="M417.3 336.9h.5M417.3 334l1 .4M417.3 334l-.5 .9M417.3 333.4l1 .6M417.4 333.8l1.9 1.1M417.5 336.7l-.2 .2M417.5 333.5l-.1 .3M417.5 336.7l.3 .2M417.7 335.6l1 .4M417.7 335.6l1.4 .8M417.7 336.4l.4 .2M417.8 336.9v.3"/>
<path d="M417.8 336.9l.3 .2M417.8 337.2l-1.2 2.1M417.9 332.7a.4 .4 0 0 0 .1 .7 .4 .4 0 0 0 .6-.3M417.9 332.7a.4 .4 0 0 1 .6-.2 .4 .4 0 0 1 .1 .6M417.9 332.7l.1 .1M418 337.1h-.1M418 332.8a.35 .35 0 0 1 .5-.2 .35 .35 0 0 1 .1 .5M418 332.8a.35 .35 0 0 0 .1 .5 .35 .35 0 0 0 .5-.2M418 332.8l.4 .2M418.1 336.6l.2 .1M418.1 337.1l-.3 .1M418.2 331.8l-.9 1.6"/>
<path d="M418.2 331.9l.3 .2M418.2 336.5l.2 .1M418.2 331.9l-.9 1.5M418.2 331.9l1 .5M418.2 336.5l-.1 .1M418.3 336.7v.1M418.3 334l.1 .1M418.3 334.4l.9 .7M418.3 334.4l1.5 .8M418.3 336.8l-.2 .3M418.4 333l-.1 .3M418.4 336.4l.2 .1"/>
<path d="M418.4 336.6l-.1 .1M418.4 336.4l-.2 .1M418.4 333l.2 .1M418.5 331.9l1.8 1.1M418.5 331.9v.2M418.5 332.1l1.7 .9M418.5 336.1l-.1 .3M418.6 336.5l-.2 .1M418.6 333.1h.1M418.6 332.8l-.2 .2M418.7 336l.4 .4M418.8 336.2l-.2 .3"/>
<path d="M419.1 336.4l.6 .2M419.2 332.4l.1 .1M419.2 332.4l-.9 1.6M419.2 335.1l.6 .1M419.2 335.1l-.5 .9M419.3 334.9l.1 .1M419.3 332.5l1.5 .8-.5-.2M419.3 332.5l-.9 1.6M419.4 334.6l-.1 .3M419.4 335l.6 .3-.2-.1M419.6 334.7l-.2 .3M419.8 335.2l.4 .4"/>
<path d="M420 335.3l.2 .3M420.2 333l.1 .1M420.2 335.6l-.5 1M420.2 335.6h.1M420.3 333h.2M420.3 333h-.1M420.5 333l-.2 .1M420.8 333.3l-.9 1.6-1.5-.8M411.9 341.5h.1M411.9 341.5l2.5 1.5M414.4 343h.1M414.9 342.3l-.5 .7"/>
<path d="M415.6 341.4h.1M415.6 341.3v.1M415.6 341.3h.1M415.7 341.4l-.1 .1M415.8 341.4v.1M415.8 340.3a.52 .52 0 0 0-.5 .3 .52 .52 0 0 0 .1 .6M415.8 340.6l.3-.2a.47 .47 0 0 1 .1 .7 .47 .47 0 0 1-.6 .1zM415.8 341.4l-.1 .1M415.8 341.4h.1M415.9 341.3v.1M416 341.3l-.2 .2M416.1 340.3a.49 .49 0 0 0-.3-.6 .49 .49 0 0 0-.6 .3 .85 .85 0 0 0-.5 .7 .85 .85 0 0 0 .5 .8l.3-.2"/>
<path d="M416.1 340.4l.1 .1M416.1 340.3a.63 .63 0 0 0-.6 .3 .63 .63 0 0 0 0 .7M416.2 340.6v-.1a.47 .47 0 0 0-.6-.1 .47 .47 0 0 0-.2 .6l.2 .4"/>
<circle cx="382.2" cy="67.1" r="1.56"/>
<circle cx="400.2" cy="67.2" r="1.56"/>
<circle cx="79.6" cy="88.5" r=".23"/>
<circle cx="81.1" cy="88.5" r=".23"/>
<circle cx="83.3" cy="88.6" r="5.3"/>
<circle cx="85.2" cy="88.5" r=".23"/>
<circle cx="86.8" cy="88.5" r=".23"/>
<circle cx="120.6" cy="96.1" r="1.55"/>
<circle cx="145.9" cy="85.5" r=".19"/>
<circle cx="451.5" cy="85.2" r="3.2"/>
<circle cx="483.2" cy="85.2" r="3.2"/>
<circle cx="40.4" cy="104.5" r="1.56"/>
<circle cx="415.7" cy="108" r="1.56"/>
<circle cx="49.4" cy="126.8" r=".46"/>
<circle cx="52.6" cy="126.8" r=".46"/>
<circle cx="57" cy="127.1" r="10.6"/>
<circle cx="60.7" cy="126.8" r=".45"/>
<circle cx="63.9" cy="126.8" r=".46"/>
<circle cx="71.2" cy="201" r="1.56"/>
<circle cx="77.2" cy="206.2" r="1.56"/>
<circle cx="112.9" cy="247.7" r=".23"/>
<circle cx="195.5" cy="254" r="1.56"/>
<circle cx="83" cy="277.6" r=".23"/>
<circle cx="142.8" cy="277.6" r=".23"/>
<circle cx="204.7" cy="264.5" r="1.13"/>
<circle cx="112.9" cy="308.3" r="1.75"/>
<circle cx="112.9" cy="307.5" r=".22"/>
<circle cx="426.9" cy="317.9" r=".46"/>
<circle cx="402.3" cy="328.7" r=".27"/>
<circle cx="404.6" cy="330" r=".27"/>
</g>
<g fill="#000" stroke="#000" stroke-width=".27">
<path d="M43.3 30.8h1.1l-.5 3.3zM53.8 26.9l3.3-.5v1zM109.1 26.4l3.3 .5-3.3 .5zM294.1 29.8l3.3 .5-3.3 .5zM297.8 33.5l3.3-.5v1zM297.8 30.3l3.3-.5v1zM359.5 33l3.3 .5-3.3 .5zM364.5 33l3.3 .5-3.3 .5zM368.2 33.5l3.3-.5v1zM43.9 42.1l.5 3.3h-1.1zM281.9 47.1h1l-.5 3.3zM297.1 58.2l2.7-2.1-1.9 2.7z"/>
<path d="M309.9 51.2l3.1 1.2-.5 .9zM377.7 52.3h1l-.5 3.3zM378.2 57.9l.5 3.3h-1zM384.2 50l.5 3.3h-1zM383.7 40.2h1l-.5 3.3zM395.6 52.2h1.1l-.5 3.3zM396.2 58l.5 3.3h-1.1zM544.3 52.6l.5 3.3h-1zM543.8 47.3h1l-.5 3.3zM282.4 63.1l.5 3.3h-1zM294.1 72.6l3.3 .5-3.3 .5zM310.1 73.1l3.3-.5v1z"/>
<path d="M364.4 78.6l3.3 .5-3.3 .5zM367.8 79.1l3.3-.5v1zM425.4 72.3h1.1l-.5 3.4zM431.5 69.2h1l-.5 3.3zM432 75.7l.5 3.3h-1zM438.7 61.8l3.3 .5-3.3 .5zM454.7 62.3l3.3-.5v1zM476.8 61.8l3.3 .5-3.3 .5zM43.3 80.9h1.1l-.5 3.3zM114.5 82.2h1l-.5 3.3zM115 86.7l.5 3.3h-1zM133 80.9h1l-.5 3.3z"/>
<path d="M133.5 86.7l.5 3.3h-1zM143 87.6l2.8-2-2 2.7zM175.4 80.9h1l-.5 3.3zM175.9 89.2l.5 3.3h-1zM182.1 85.9h1l-.5 3.3zM182.6 94.2l.5 3.3h-1zM359.9 84.6l3.3 .5-3.3 .5zM367.7 85.1l3.3-.5v1zM426 94.7l.5 3.3h-1.1zM446.7 89.6l2.6-2.1-1.9 2.8zM78.1 107.9l3.3-.5v1zM84.8 107.4l3.3 .5-3.3 .5z"/>
<path d="M141.9 109.7l3.3 .5-3.3 .5zM141.9 115.7l3.3 .5-3.3 .5zM145.9 110.2l3.3-.5v1zM149.2 116.2l3.3-.5v1zM276.4 104.9l.5 3.3h-1zM451.5 104.9l3.3-.5v1zM479.9 104.4l3.3 .5-3.3 .5zM492.8 104.9l3.3-.5v1zM36.4 128.4l.6 3.3h-1.1zM35.9 123.5h1.1l-.6 3.3zM52 123h1l-.4 3.3zM60.6 137.2l3.3 .5-3.3 .5z"/>
<path d="M66.7 137.7l3.3-.5v1zM149.2 122.2l3.3-.5v1zM155.9 121.7l3.3 .5-3.3 .5zM57.4 143l3.3 .6-3.3 .5zM63.9 143.6l3.3-.6v1.1zM275.9 151.6h1l-.5 3.3zM282.4 154.9l.5 3.3h-1zM281.9 138.9h1l-.5 3.3zM86.7 178.7l3.3 .5-3.3 .5zM92 179.2l3.3-.5v1zM96.9 178.7l3.3 .5-3.3 .5zM100.5 179.2l3.3-.5v1z"/>
<path d="M73.5 183.2h1l-.5 3.3zM74 190.5l.5 3.3h-1zM79.5 183.3h1l-.5 3.3zM80 190.3l.5 3.3h-1zM88.9 199.9l3.3 .5-3.3 .6zM100.2 200.4l3.3-.5v1.1zM97.2 199.9l3.3 .5-3.3 .6zM115.1 200.4l3.3-.5v1.1zM115.4 200.4l3.3-.5v1.1zM137.5 199.9l3.3 .5-3.3 .6zM137.7 199.9l3.3 .5-3.3 .6zM143 200.4l3.3-.5v1.1z"/>
<path d="M77.8 235.3l3.3 .5-3.3 .5zM83.6 235.8l3.3-.5v1zM138.9 235.3l3.3 .5-3.3 .5zM71.1 248.3l.5 3.3h-1zM205.7 260.1l.9 .3-1.5 3zM228.7 258.1h1l-.5 3.4zM229.2 264.5l.5 3.3h-1zM228.7 268.6h1l-.5 3.3zM70.6 303.6h1l-.5 3.3z"/>
</g>
<path d="M21.8 407.2h209.7v12.8h-209.7z" fill="#fff"/>
<text font-size="6.9" x="21.8" y="414.6">Producto SOLIDWORKS Educational. Solo para uso en la enseñanza.</text>
<text font-size="6.3" x="525.3" y="401.5">CA.01.02</text>
<g font-size="5.3">
<text x="33" y="9.6">12</text>
<text x="74" y="9.6">11</text>
<text x="124" y="9.6">10</text>
<text x="175.5" y="9.6">9</text>
<text x="225.5" y="9.6">8</text>
<text x="275.5" y="9.6">7</text>
<text x="325.5" y="9.6">6</text>
<text x="375.5" y="9.6">5</text>
<text x="425.5" y="9.6">4</text>
<text x="475.5" y="9.6">3</text>
<text x="525.5" y="9.6">2</text>
<text x="566.5" y="9.6">1</text>
<text x="15.7" y="37">H</text>
<text x="584.7" y="37">H</text>
<text x="15.2" y="87.1">G</text>
<text x="584.2" y="87.1">G</text>
<text x="16.2" y="137.1">F</text>
<text x="585.2" y="137.1">F</text>
<text x="16" y="187.1">E</text>
<text x="585.1" y="187.1">E</text>
<text x="15.5" y="237.1">D</text>
<text x="584.5" y="237.1">D</text>
<text x="15.3" y="287.1">C</text>
<text x="584.3" y="287.1">C</text>
<text x="16" y="337.1">B</text>
<text x="585" y="337.1">B</text>
<text x="15.5" y="387.1">A</text>
<text x="584.5" y="387.1">A</text>
<text x="33" y="414.6">12</text>
<text x="74" y="414.6">11</text>
<text x="124" y="414.6">10</text>
<text x="175.5" y="414.6">9</text>
<text x="225.5" y="414.6">8</text>
<text x="275.5" y="414.6">7</text>
<text x="325.5" y="414.6">6</text>
<text x="375.5" y="414.6">5</text>
<text x="425.5" y="414.6">4</text>
<text x="475.5" y="414.6">3</text>
<text x="525.5" y="414.6">2</text>
<text x="566.5" y="414.6">1</text>
</g>
<g font-size="4.6">
<text x="42.8" y="25.1" transform="rotate(-90 42.8 25.1)">80,0</text>
<text x="79.8" y="25.9">586,0</text>
<text x="274.6" y="29.3">0,8</text>
<text x="324.5" y="32.6">130,0</text>
<text x="375.8" y="32.6">0,8</text>
<text x="274.5" y="36.8">R3,2</text>
<text x="381.6" y="48.6">13</text>
<text x="281.3" y="61.3" transform="rotate(-90 281.3 61.3)">25,4</text>
<text x="430.9" y="64.8" transform="rotate(-90 430.9 64.8)">1,6</text>
<text x="445.1" y="61.4">6,4</text>
<text x="462.8" y="61.4">12,7</text>
<text x="42.8" y="69" transform="rotate(-90 42.8 69)">421,0</text>
<text x="384.7" y="68.9">4,7</text>
<text x="402.8" y="69">5,0</text>
<text x="543.2" y="66.7" transform="rotate(-90 543.2 66.7)">1,0</text>
<text x="299.3" y="72.2">25,4</text>
<text x="132.4" y="80" transform="rotate(-90 132.4 80)">25,0</text>
<text x="266.1" y="78.1">R4,8</text>
<text x="375.5" y="78.1">0,3</text>
<text x="375.3" y="84.2">9,0</text>
<text x="424.9" y="88.4" transform="rotate(-90 424.9 88.4)">9,5</text>
<text x="74.5" y="96.3">A</text>
<text x="123.1" y="97.9">4,0</text>
<text x="23.5" y="106.3">4 ORIF</text>
<text x="42.9" y="106.3">4,5</text>
<text x="92.4" y="107">100,0</text>
<text x="113.9" y="103.5" transform="rotate(-90 113.9 103.5)">12,6</text>
<text x="464.6" y="103.9">15,9</text>
<text x="484.8" y="103.9">4,8</text>
<text x="131.1" y="109.3">7,1</text>
<text x="174.8" y="110.9" transform="rotate(-90 174.8 110.9)">50,0</text>
<text x="181.5" y="110.9" transform="rotate(-90 181.5 110.9)">50,0</text>
<text x="418.2" y="109.7">3,2</text>
<text x="128.5" y="115.3">40,0</text>
<text x="35.4" y="122.3" transform="rotate(-90 35.4 122.3)">8,4</text>
<text x="166.8" y="121.3">100,0</text>
<text x="459.8" y="122">BISAGRA</text>
<text x="460.9" y="126.5">ESC. 2:1</text>
<text x="83" y="136.8">13,9</text>
<text x="105.6" y="132.8">TOLVA ROMANA</text>
<text x="114.3" y="137.3">ESC. 1:10</text>
<text x="275.3" y="135.6" transform="rotate(-90 275.3 135.6)">100,0</text>
<text x="83" y="142.6">15,8</text>
<text x="281.3" y="153" transform="rotate(-90 281.3 153)">25,4</text>
<text x="47" y="160.7">ESCALA 1 : 5</text>
<text x="49.6" y="156.1">DETALLE A</text>
<text x="297" y="173.4">TAPA INFERIOR</text>
<text x="80.7" y="178.3">2,0</text>
<text x="103.2" y="178.3">0,3</text>
<text x="304.7" y="178">ESC. 1:2</text>
<text x="72.9" y="198.5" transform="rotate(-90 72.9 198.5)">4,0</text>
<text x="78.9" y="203.7" transform="rotate(-90 78.9 203.7)">3,7</text>
<text x="93" y="199.5">8,0</text>
<text x="103.3" y="199.5">14,6</text>
<text x="123.5" y="199.5">25,4</text>
<text x="145.9" y="199.5">2,0</text>
<text x="96.8" y="216.9">PASADOR CILINDRO</text>
<text x="110.7" y="221.4">ESC. 1:1</text>
<text x="70.5" y="234.9">25,0</text>
<text x="107.1" y="234.9">586,0</text>
<text x="178.6" y="255.8">8 ORIF</text>
<text x="198" y="255.8">4,5</text>
<text x="228.1" y="253.8" transform="rotate(-90 228.1 253.8)">6,0</text>
<text x="70" y="283.4" transform="rotate(-90 70 283.4)">586,0</text>
<text x="193.4" y="285.8">DETALLE B</text>
<text x="190.5" y="290.3">ESCALA 1 : 2</text>
<text x="228.1" y="288.6" transform="rotate(-90 228.1 288.6)">15,0</text>
<text x="117.4" y="315.9">B</text>
<text x="92.7" y="332.5">MARCO SUPERIOR</text>
<text x="103.1" y="337.1">ESC. 1:10</text>
</g>
<text font-size="3.9" x="574.8" y="398.5">A2</text>
<g font-size="3.5">
<text x="529.1" y="377.7">TOLVA ROMANA</text>
<text x="528" y="381.2">MARCO SUPERIOR</text>
<text x="525.5" y="388.2">PASADOR CILINDROS</text>
<text x="531" y="384.7">TAPA INFERIOR</text>
<text x="535.8" y="391.8">BISAGRA</text>
</g>
<g font-size="3.1">
<text x="462.9" y="400.9">TUBO CUADRADO 1X1IN</text>
<text x="475.3" y="397.8">AISI 304</text>
<text x="464.4" y="404.1">HIERRO ANGULAR 1 IN</text>
</g>
<g font-size="2">
<text x="405.8" y="357.6">SI NO SE INDICA LO CONTRARIO:</text>
<text x="438.3" y="357.6">ACABADO:</text>
<text x="485.3" y="357.5">REBARBAR Y</text>
<text x="516.6" y="359">NO CAMBIE LA ESCALA</text>
<text x="557.3" y="359.2">REVISIÓN</text>
<text x="405.8" y="362.6">ACABADO SUPERFICIAL:</text>
<text x="405.8" y="360.1">LAS COTAS SE EXPRESAN EN MM</text>
<text x="405.8" y="365.1">TOLERANCIAS:</text>
<text x="485.3" y="360">ROMPER ARISTAS</text>
<text x="485.3" y="362.5">VIVAS</text>
<text x="407.4" y="367.6">LINEAL:</text>
<text x="407.4" y="370.1">ANGULAR:</text>
<text x="418.3" y="375">NOMBRE</text>
<text x="434" y="374.9">FIRMA</text>
<text x="451.2" y="374.9">FECHA</text>
<text x="503.8" y="374.9">TÍTULO:</text>
<text x="404.5" y="379.1">DIBUJ.</text>
<text x="404.7" y="383.4">VERIF.</text>
<text x="417.5" y="379.1">S MENA</text>
<text x="450.6" y="379">8/5/19</text>
<text x="404.4" y="387.5">APROB.</text>
<text x="404.5" y="391.8">FABR.</text>
<text x="459.6" y="395.5">MATERIAL:</text>
<text x="504.1" y="395.5">N.º DE DIBUJO</text>
<text x="404.6" y="396.2">CALID.</text>
<text x="459.6" y="408.6">PESO:</text>
<text x="504.1" y="408.6">ESCALA: INDICADO</text>
<text x="548.4" y="408.6">HOJA 9 DE 17</text>
</g>
</svg>
